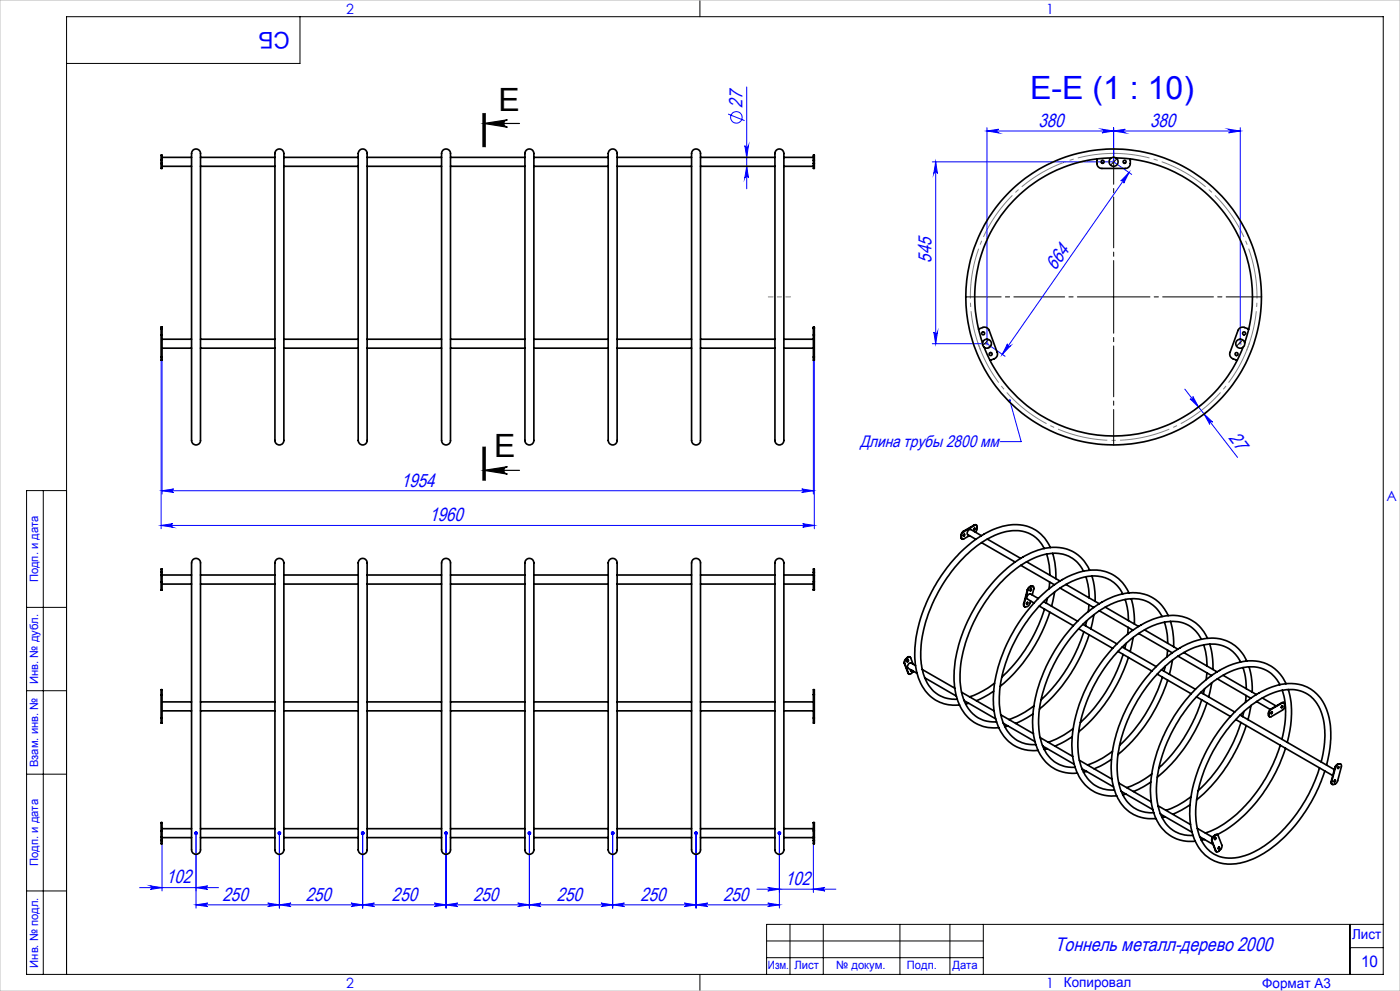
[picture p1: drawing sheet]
<svg xmlns="http://www.w3.org/2000/svg" width="420mm" height="297mm" viewBox="0 0 420 297" stroke-linecap="round" stroke-linejoin="round" font-family="sans-serif">
<g fill="none" stroke="#00f" stroke-width=".3">
<path d="M218.4 34.2l5 2M224 26.1v30.5M296.1 39.3h76M296.1 38.3v64.7M296.1 39.3l3.5-.6a.55 .55 0 0 0-.5 .6 .55 .55 0 0 0 .5 .5zM330.6 38.7l3.5 .6-3.5 .5a.55 .55 0 0 0 .5-.5 .55 .55 0 0 0-.5-.6zM334.1 38.3v10.2M334.1 39.3l3.5-.6a.55 .55 0 0 0-.5 .6 .55 .55 0 0 0 .5 .5zM368.6 38.7l3.5 .6-3.5 .5a.55 .55 0 0 0 .5-.5 .55 .55 0 0 0-.5-.6zM372.1 38.3v64.7M223.4 43.6a.55 .55 0 0 0 .6 .6 .55 .55 0 0 0 .5-.6l-.5 3.6zM224 49.8l.5 3.5a.55 .55 0 0 0-.5-.5 .55 .55 0 0 0-.6 .5z"/>
<path d="M279.7 48.5h54.4M280.7 48.5v54.5M280.7 48.5l.5 3.5a.55 .55 0 0 0-.5-.5 .55 .55 0 0 0-.6 .5zM334.1 48.5l5.4 3.8M338.7 51.7l-1.6 3.2a.54 .54 0 0 0-.1-.7 .54 .54 0 0 0-.8 .1zM338.7 51.7l-38 54.5M280.1 99.5a.55 .55 0 0 0 .6 .5 .55 .55 0 0 0 .5-.5l-.5 3.5zM48.3 108v50.5M48.6 107v41.1M244 107v41.1M244.3 108v50.5M279.7 103h16.4"/>
<path d="M296.1 103l5.4 3.8M302.3 103a.53 .53 0 0 0 .1 .8 .53 .53 0 0 0 .7-.2l-2.4 2.6zM355.5 116.6l4.1 5.4M357 119.5a.54 .54 0 0 0 .7 .1 .54 .54 0 0 0 .2-.8l1.7 3.2zM302.9 120l3.5 12.4h-6.3M359.6 122l1.6 2.1M360.4 121.4l-.8 .6M361.2 124.1l10.1 13M361.2 124.1l2.6 2.4a.54 .54 0 0 0-.8-.1 .54 .54 0 0 0-.1 .8zM362 123.5l-.8 .6M48.3 157.5l3.5-.6a.53 .53 0 0 0-.5 .6 .53 .53 0 0 0 .5 .5zM48.3 157.5h196"/>
<path d="M48.6 147.1l3.5-.6a.53 .53 0 0 0-.5 .6 .53 .53 0 0 0 .5 .5zM48.6 147.1h195.4M240.5 146.5l3.5 .6-3.5 .5a.53 .53 0 0 0 .5-.5 .53 .53 0 0 0-.5-.6zM240.8 156.9l3.5 .6-3.5 .5a.53 .53 0 0 0 .5-.5 .53 .53 0 0 0-.5-.6zM48.6 250.9v16.1M58.8 249.7v22.5M83.8 249.7v22.5M108.8 249.7v22.5M133.8 249.7v22.5M158.8 249.7v22.5M183.8 249.7v22.5M208.8 249.7v22.5"/>
<path d="M233.8 249.7v22.5M244 250.9v16.6M41.9 266h23.6M45.1 265.5l3.5 .5-3.5 .6a.53 .53 0 0 0 .5-.6 .53 .53 0 0 0-.5-.5zM58.8 271.2h175M58.8 266l3.5-.5a.53 .53 0 0 0-.5 .5 .53 .53 0 0 0 .5 .6zM58.8 271.2l3.5-.6a.53 .53 0 0 0-.5 .6 .53 .53 0 0 0 .5 .5zM80.3 270.6l3.5 .6-3.5 .5a.53 .53 0 0 0 .5-.5 .53 .53 0 0 0-.5-.6zM83.8 271.2l3.5-.6a.53 .53 0 0 0-.5 .6 .53 .53 0 0 0 .5 .5zM105.3 270.6l3.5 .6-3.5 .5a.53 .53 0 0 0 .5-.5 .53 .53 0 0 0-.5-.6zM108.8 271.2l3.5-.6a.53 .53 0 0 0-.5 .6 .53 .53 0 0 0 .5 .5zM130.3 270.6l3.5 .6-3.5 .5a.53 .53 0 0 0 .5-.5 .53 .53 0 0 0-.5-.6z"/>
<path d="M133.8 271.2l3.5-.6a.53 .53 0 0 0-.5 .6 .53 .53 0 0 0 .5 .5zM155.3 270.6l3.5 .6-3.5 .5a.53 .53 0 0 0 .5-.5 .53 .53 0 0 0-.5-.6zM158.8 271.2l3.5-.6a.53 .53 0 0 0-.5 .6 .53 .53 0 0 0 .5 .5zM180.3 270.6l3.5 .6-3.5 .5a.53 .53 0 0 0 .5-.5 .53 .53 0 0 0-.5-.6zM183.8 271.2l3.5-.6a.53 .53 0 0 0-.5 .6 .53 .53 0 0 0 .5 .5zM205.3 270.6l3.5 .6-3.5 .5a.53 .53 0 0 0 .5-.5 .53 .53 0 0 0-.5-.6zM208.8 271.2l3.5-.6a.53 .53 0 0 0-.5 .6 .53 .53 0 0 0 .5 .5zM227.1 266.5h23.7M230.3 270.6l3.5 .6-3.5 .5a.53 .53 0 0 0 .5-.5 .53 .53 0 0 0-.5-.6zM230.3 266l3.5 .5-3.5 .5a.53 .53 0 0 0 .5-.5 .53 .53 0 0 0-.5-.5zM244 266.5l3.5-.5a.53 .53 0 0 0-.5 .5 .53 .53 0 0 0 .5 .5z"/>
<circle cx="220.9" cy="35.2" r="1.73"/>
</g>
<path d="M144.9 34v10M145.2 37h10.7M145.2 37l7-1.1a1.11 1.11 0 0 0-1.1 1.1 1.11 1.11 0 0 0 1.1 1.1zM145.2 34v10M145.6 34v10M144.9 134v10M145.2 134v10M145.6 134v10zM145.2 141h10.7M145.2 141l7-1.1a1.11 1.11 0 0 0-1.1 1.1 1.11 1.11 0 0 0 1.1 1.1z" fill="none" stroke="#000" stroke-width=".35"/>
<path d="M335.4 46a43 43 0 0 0-41.2 59M374 105a43 43 0 0 0-41.2-59" fill="none" stroke="#808080" stroke-width=".3" stroke-dasharray="15.2 1.3 1.3 1.3" stroke-dashoffset="3.1" stroke-linecap="butt"/>
<path d="M293.3 102.6a43 43 0 0 0 40.8 29.4 43 43 0 0 0 40.8-29.4" fill="none" stroke="#808080" stroke-width=".3" stroke-dasharray="15.2 1.3 1.3 1.3" stroke-dashoffset="1.6" stroke-linecap="butt"/>
<g fill="none" stroke="#c0c0c0" stroke-width=".3">
<path d="M0 0h420v297h-420zM333.6 48.5h1M333.7 48.2l.7 .7M334.1 48v1M334.4 48.2l-.7 .7M295.6 103h1M295.7 102.7l.7 .7M296.1 102.5v1M296.4 102.7l-.7 .7M371.6 103h1M371.7 102.7l.7 .7M372.1 102.5v1"/>
<path d="M372.4 102.7l-.7 .7"/>
</g>
<g fill="none" stroke="#00f" stroke-width=".7" stroke-linecap="butt">
<path d="M58.3 249.7h1M58.5 249.3l.7 .7M58.8 249.2v1M59.2 249.3l-.7 .7M83.3 249.7h1M83.5 249.3l.7 .7M83.8 249.2v1M84.2 249.3l-.7 .7M108.3 249.7h1M108.4 249.3l.8 .7M108.8 249.2v1M109.2 249.3l-.8 .7"/>
<path d="M133.3 249.7h1M133.5 249.3l.7 .7M133.8 249.2v1M134.2 249.3l-.7 .7M158.3 249.7h1M158.5 249.3l.7 .7M158.8 249.2v1M159.2 249.3l-.7 .7M183.3 249.7h1M183.4 249.3l.7 .7M183.8 249.2v1M184.1 249.3l-.7 .7"/>
<path d="M208.3 249.7h1M208.5 249.3l.7 .7M208.8 249.2v1M209.2 249.3l-.7 .7M233.3 249.7h1M233.5 249.3l.7 .7M233.8 249.2v1M234.2 249.3l-.7 .7"/>
</g>
<path d="M333.9 89h-44.2M334.1 88.8v-44.3M334.1 89.2v44.2M334.3 89h44.2" fill="none" stroke="#000" stroke-width=".3" stroke-dasharray="15.2 1.3 1.3 1.3" stroke-dashoffset="4.6"/>
<g fill="none" stroke="#000" stroke-width=".3">
<path d="M90 5v14h-70M210 0v5M334 89h.2M334.1 88.9v.2M13 147v145M20 147h-12v145h407v-287h-395v287M8 182h12M8 207h12M8 232h12M8 267h12M237 277v15M247 277v15"/>
<path d="M270 277v15M285 277v15M295 277v15M405 277v15M415 277h-185v15M210 292v5M230 282h65M230 287h65M405 284h10"/>
</g>
<path d="M237.2 89h-6.7" fill="none" stroke="#808080" stroke-width=".3" stroke-dasharray="15.2 1.3 1.3 1.3" stroke-dashoffset="13.8"/>
<path d="M145.2 37l7-1.1a1.11 1.11 0 0 0-1.1 1.1 1.11 1.11 0 0 0 1.1 1.1zM145.2 141l7-1.1a1.11 1.11 0 0 0-1.1 1.1 1.11 1.11 0 0 0 1.1 1.1z" fill="#000"/>
<g fill="#00f">
<path d="M302.6 119.8l.2-.1 .1 .3-.1-.3a.36 .36 0 0 1 .5 .3 .36 .36 0 0 1-.5 .4 .36 .36 0 0 1-.2-.6z"/>
<path d="M58.8 266l3.5-.5a.53 .53 0 0 0-.5 .5 .53 .53 0 0 0 .5 .6zM45.1 265.5l3.5 .5-3.5 .6a.53 .53 0 0 0 .5-.6 .53 .53 0 0 0-.5-.5z"/>
<path d="M105.3 270.6l3.5 .6-3.5 .5a.53 .53 0 0 0 .5-.5 .53 .53 0 0 0-.5-.6zM83.8 271.2l3.5-.6a.53 .53 0 0 0-.5 .6 .53 .53 0 0 0 .5 .5zM130.3 270.6l3.5 .6-3.5 .5a.53 .53 0 0 0 .5-.5 .53 .53 0 0 0-.5-.6zM108.8 271.2l3.5-.6a.53 .53 0 0 0-.5 .6 .53 .53 0 0 0 .5 .5zM155.3 270.6l3.5 .6-3.5 .5a.53 .53 0 0 0 .5-.5 .53 .53 0 0 0-.5-.6zM133.8 271.2l3.5-.6a.53 .53 0 0 0-.5 .6 .53 .53 0 0 0 .5 .5zM180.3 270.6l3.5 .6-3.5 .5a.53 .53 0 0 0 .5-.5 .53 .53 0 0 0-.5-.6zM158.8 271.2l3.5-.6a.53 .53 0 0 0-.5 .6 .53 .53 0 0 0 .5 .5zM205.3 270.6l3.5 .6-3.5 .5a.53 .53 0 0 0 .5-.5 .53 .53 0 0 0-.5-.6zM183.8 271.2l3.5-.6a.53 .53 0 0 0-.5 .6 .53 .53 0 0 0 .5 .5zM230.3 270.6l3.5 .6-3.5 .5a.53 .53 0 0 0 .5-.5 .53 .53 0 0 0-.5-.6zM208.8 271.2l3.5-.6a.53 .53 0 0 0-.5 .6 .53 .53 0 0 0 .5 .5z"/>
<path d="M58.8 271.2l3.5-.6a.53 .53 0 0 0-.5 .6 .53 .53 0 0 0 .5 .5zM80.3 270.6l3.5 .6-3.5 .5a.53 .53 0 0 0 .5-.5 .53 .53 0 0 0-.5-.6zM230.3 266l3.5 .5-3.5 .5a.53 .53 0 0 0 .5-.5 .53 .53 0 0 0-.5-.5zM244 266.5l3.5-.5a.53 .53 0 0 0-.5 .5 .53 .53 0 0 0 .5 .5z"/>
<path d="M302.3 103a.53 .53 0 0 0 .1 .8 .53 .53 0 0 0 .7-.2l-2.4 2.6zM338.7 51.7l-1.6 3.2a.54 .54 0 0 0-.1-.7 .54 .54 0 0 0-.8 .1z"/>
<path d="M334.1 39.3l3.5-.6a.55 .55 0 0 0-.5 .6 .55 .55 0 0 0 .5 .5zM368.6 38.7l3.5 .6-3.5 .5a.55 .55 0 0 0 .5-.5 .55 .55 0 0 0-.5-.6zM296.1 39.3l3.5-.6a.55 .55 0 0 0-.5 .6 .55 .55 0 0 0 .5 .5zM330.6 38.7l3.5 .6-3.5 .5a.55 .55 0 0 0 .5-.5 .55 .55 0 0 0-.5-.6z"/>
<path d="M48.6 147.1l3.5-.6a.53 .53 0 0 0-.5 .6 .53 .53 0 0 0 .5 .5zM240.5 146.5l3.5 .6-3.5 .5a.53 .53 0 0 0 .5-.5 .53 .53 0 0 0-.5-.6z"/>
<path d="M240.8 156.9l3.5 .6-3.5 .5a.53 .53 0 0 0 .5-.5 .53 .53 0 0 0-.5-.6zM48.3 157.5l3.5-.6a.53 .53 0 0 0-.5 .6 .53 .53 0 0 0 .5 .5z"/>
<path d="M224 49.8l.5 3.5a.55 .55 0 0 0-.5-.5 .55 .55 0 0 0-.6 .5zM223.4 43.6a.55 .55 0 0 0 .6 .6 .55 .55 0 0 0 .5-.6l-.5 3.6z"/>
<path d="M280.7 48.5l.5 3.5a.55 .55 0 0 0-.5-.5 .55 .55 0 0 0-.6 .5zM280.1 99.5a.55 .55 0 0 0 .6 .5 .55 .55 0 0 0 .5-.5l-.5 3.5z"/>
<path d="M357 119.5a.54 .54 0 0 0 .7 .1 .54 .54 0 0 0 .2-.8l1.7 3.2zM361.2 124.1l2.6 2.4a.54 .54 0 0 0-.8-.1 .54 .54 0 0 0-.1 .8z"/>
</g>
<g fill="none" stroke="#000" stroke-width=".5">
<path d="M48.3 49v1.5h.3v-1.5M48.3 48v-.7a.51 .51 0 0 1 .3-.8v1.5M48.3 48v1M48.3 48h.3M48.3 49h.3M48.6 47.2h8.9M48.6 49.8h8.9M48.6 48v1M57.9 45a1.5 1.5 0 0 1 1.8 .1 1.5 1.5 0 0 1 .4 1.7v83.1a4 4 0 0 1-.6 3.2 1.55 1.55 0 0 1-1.7-.3 1.55 1.55 0 0 1-.3-1.7v-82.6a5.6 5.6 0 0 1 .4-3.5zM60.1 47.2h22.4M60.1 49.8h22.4M82.9 45a1.5 1.5 0 0 1 1.8 .1 1.5 1.5 0 0 1 .5 1.7v83.1a4 4 0 0 1-.6 3.2 1.54 1.54 0 0 1-1.8-.2 1.54 1.54 0 0 1-.3-1.8v-82.6a5.6 5.6 0 0 1 .4-3.5z"/>
<path d="M85.2 47.2h22.3M85.2 49.8h22.3M107.9 45a1.49 1.49 0 0 1 1.8 .1 1.49 1.49 0 0 1 .4 1.7v83.1a4 4 0 0 1-.6 3.2 1.55 1.55 0 0 1-1.7-.3 1.55 1.55 0 0 1-.3-1.7v-82.2a6.4 6.4 0 0 1 .4-3.9zM110.1 47.2h22.4M110.1 49.8h22.4M132.9 45a1.5 1.5 0 0 1 1.8 .1 1.5 1.5 0 0 1 .4 1.7v83.1a4 4 0 0 1-.6 3.2 1.55 1.55 0 0 1-1.7-.3 1.55 1.55 0 0 1-.3-1.7v-82.6a5.6 5.6 0 0 1 .4-3.5zM135.1 47.2h22.4M135.1 49.8h22.4M157.9 45a1.5 1.5 0 0 1 1.8 .1 1.5 1.5 0 0 1 .5 1.7v83.1a4 4 0 0 1-.6 3.2 1.54 1.54 0 0 1-1.8-.2 1.54 1.54 0 0 1-.3-1.8v-82.6a5.6 5.6 0 0 1 .4-3.5zM160.2 47.2h22.3M160.2 49.8h22.3M182.7 45.2a1.42 1.42 0 0 1 1.9-.3 1.42 1.42 0 0 1 .5 1.7v83.3a4 4 0 0 1-.6 3.2 1.55 1.55 0 0 1-1.7-.3 1.55 1.55 0 0 1-.3-1.7v-85.1z"/>
<path d="M185.1 47.2h22.4M185.1 49.8h22.4M207.9 45a1.5 1.5 0 0 1 1.8 .1 1.5 1.5 0 0 1 .4 1.7v83.1a4 4 0 0 1-.6 3.2 1.55 1.55 0 0 1-1.7-.3 1.55 1.55 0 0 1-.3-1.7v-82.6a5.6 5.6 0 0 1 .4-3.5zM210.1 47.2h22.4M210.1 49.8h22.4M232.9 45a1.5 1.5 0 0 1 1.8 .1 1.5 1.5 0 0 1 .5 1.7v83.1a4 4 0 0 1-.6 3.2 1.54 1.54 0 0 1-1.8-.2 1.54 1.54 0 0 1-.3-1.8v-82.6a5.6 5.6 0 0 1 .4-3.5zM235.2 47.2h8.8M235.2 49.8h8.8M244 48v-.7a.51 .51 0 0 1 .3-.8v1.5M244 49v1.5h.3v-1.5M244 48v1M244 48h.3"/>
<path d="M244 49h.3M244.3 48v1M329.1 47.6v1.4a1.51 1.51 0 0 0 1.5 1.5h7a1.51 1.51 0 0 0 1.5-1.5l-.1-1.4M333.4 47.3a41.7 41.7 0 0 0-38.7 55.5M334.8 47.3a41.7 41.7 0 0 1 38.6 55.5M48.3 98.5v1.9M48.3 98.1h.3M48.3 98.5h.3M48.3 98.1v.4M48.6 98.5v1.9M48.6 98.1v.4M244 98.5v1.9"/>
<path d="M244 98.1h.3M244 98.5h.3M244 98.1v.4M244.3 98.5v1.9M244.3 98.1v.4M293.5 98.7l1.4-.6a1.47 1.47 0 0 1 1.9 .9l2.4 6.6a1.47 1.47 0 0 1-.9 1.9l-1.3 .4M374.6 98.7l-1.3-.6a1.47 1.47 0 0 0-1.9 .9l-2.4 6.6a1.47 1.47 0 0 0 .9 1.9l1.3 .4M48.3 107v.2a.42 .42 0 0 0-.1 .5 .42 .42 0 0 0 .4 .2v-.9M48.3 100.4h.3M48.3 107h.3M48.3 100.4v6.6M48.6 101.7h8.9"/>
<path d="M48.6 104.3h8.9M48.6 100.4v6.6M60.1 101.7h22.4M60.1 104.3h22.4M85.2 101.7h22.3M85.2 104.3h22.3M110.1 101.7h22.4M110.1 104.3h22.4M135.1 101.7h22.4M135.1 104.3h22.4M160.2 101.7h22.3M160.2 104.3h22.3"/>
<path d="M185.1 101.7h22.4M185.1 104.3h22.4M210.1 101.7h22.4M210.1 104.3h22.4M235.2 101.7h8.8M235.2 104.3h8.8M244 107v.2a.42 .42 0 0 0-.1 .5 .42 .42 0 0 0 .4 .2v-.9M244 100.4h.3M244 107h.3M244 100.4v6.6M244.3 100.4v6.6M295.2 104.1a41.7 41.7 0 0 0 38.9 26.6 41.7 41.7 0 0 0 38.8-26.6"/>
<path d="M289 159.2l-.4 .4-.3 .9M289 159.2l.1 .1M289.1 159.3l-.5 .5-.2 .7M292.3 157.3l.6 .1M292.3 157.3l.1 .1M292.3 157.3l-3.3 1.9M292.4 158.3l-.3 .4M292.4 157.4h.5l.2 .3-.1 1.2-.4 .6M292.4 157.4l-3.3 1.9M48.3 172.4v2M48.3 171.5v-1h.3v1M48.3 176.8h.3"/>
<path d="M48.3 171.5v.9M48.3 174.4v2.4M48.3 174.4h.3M48.3 172.4h.3M48.3 171.5h.3M48.6 172.4v2M48.6 171.5v.9M48.6 174.4v2.4M48.6 172.3h8.9M48.6 175h8.9M57.9 167.7a1.5 1.5 0 0 1 1.8 .1 1.5 1.5 0 0 1 .4 1.7v83.1a4.6 4.6 0 0 1-.4 3.1 1.51 1.51 0 0 1-1.8-.1 1.51 1.51 0 0 1-.4-1.8v-82.6a5.6 5.6 0 0 1 .4-3.5zM60.1 172.3h22.4"/>
<path d="M60.1 175h22.4M82.9 167.7a1.5 1.5 0 0 1 1.8 .1 1.5 1.5 0 0 1 .5 1.7v83.1a3.8 3.8 0 0 1-.6 3.2 1.51 1.51 0 0 1-1.8-.2 1.51 1.51 0 0 1-.3-1.8v-82.6a5.6 5.6 0 0 1 .4-3.5zM85.2 172.3h22.3M85.2 175h22.3M107.9 167.7a1.49 1.49 0 0 1 1.8 .1 1.49 1.49 0 0 1 .4 1.7v83.1a4.6 4.6 0 0 1-.4 3.1 1.52 1.52 0 0 1-1.8-.1 1.52 1.52 0 0 1-.4-1.8v-82.2a6.4 6.4 0 0 1 .4-3.9zM110.1 172.3h22.4M110.1 175h22.4M132.9 167.7a1.5 1.5 0 0 1 1.8 .1 1.5 1.5 0 0 1 .4 1.7v83.1a4.6 4.6 0 0 1-.4 3.1 1.51 1.51 0 0 1-1.8-.1 1.51 1.51 0 0 1-.4-1.8v-82.6a5.6 5.6 0 0 1 .4-3.5zM135.1 172.3h22.4M135.1 175h22.4M157.9 167.7a1.5 1.5 0 0 1 1.8 .1 1.5 1.5 0 0 1 .5 1.7v83.1a3.8 3.8 0 0 1-.6 3.2 1.51 1.51 0 0 1-1.8-.2 1.51 1.51 0 0 1-.3-1.8v-82.6a5.6 5.6 0 0 1 .4-3.5zM160.2 172.3h22.3"/>
<path d="M160.2 175h22.3M182.7 167.9a1.42 1.42 0 0 1 1.9-.3 1.42 1.42 0 0 1 .5 1.7v83.3a4.6 4.6 0 0 1-.4 3.1 1.51 1.51 0 0 1-1.8-.1 1.51 1.51 0 0 1-.4-1.8v-85.1zM185.1 172.3h22.4M185.1 175h22.4M207.9 167.7a1.5 1.5 0 0 1 1.8 .1 1.5 1.5 0 0 1 .4 1.7v83.1a4.6 4.6 0 0 1-.4 3.1 1.51 1.51 0 0 1-1.8-.1 1.51 1.51 0 0 1-.4-1.8v-82.6a5.6 5.6 0 0 1 .4-3.5zM210.1 172.3h22.4M210.1 175h22.4M232.9 167.7a1.5 1.5 0 0 1 1.8 .1 1.5 1.5 0 0 1 .5 1.7v83.1a3.8 3.8 0 0 1-.6 3.2 1.51 1.51 0 0 1-1.8-.2 1.51 1.51 0 0 1-.3-1.8v-82.6a5.6 5.6 0 0 1 .4-3.5zM235.2 172.3h8.8M235.2 175h8.8M244 172.4v2M244 171.5v-1h.3v1"/>
<path d="M244 176.8h.3M244 171.5v.9M244 174.4v2.4M244 174.4h.3M244 172.4h.3M244 171.5h.3M244.3 172.4v2M244.3 171.5v.9M244.3 174.4v2.4M288.3 161l.3 .6M288.3 160.5h.1M288.3 161l.1 .1"/>
<path d="M288.3 160.5v.5M288.4 160.5v.6M289.3 160.1l-.3 .4M290.8 160.5l-1.9 1.1h-.3l-.2-.5M294.4 160.5l-3.2-1.8a1.03 1.03 0 0 0-.9 1.5l2.5 1.4M294.5 162.6l10.1 5.8M296.2 161.6l10 5.8M306.2 169.4l10.1 5.9M308 168.4l10 5.7M308.2 176.7l.2 .1M308.2 176.7l-1.1 4.3M308.4 176.8l-1.2 4.2"/>
<path d="M309.1 175.7l-.6 .5-.3 .5M309.1 175.7l.2 .1M309.3 175.8l-.5 .3-.4 .7M309.3 176.5l-.3 .5M309.6 175.6l.4 .2M309.6 175.6l.1 .2M309.6 175.6l-.5 .1M309.7 175.8l.4 .1 .1 .4-.5 2M309.7 175.8h-.4M311.5 179.4l-2.4-1.4a1.03 1.03 0 0 0-.8 1.6l1.9 1.1M313.3 164.4a9.8 9.8 0 0 0-12.3-4.9 33 33 0 0 0-16.8 13.6 40 40 0 0 0-7.8 25.8 11.5 11.5 0 0 0 6.7 10.1l2.5 .5h1.6M314 166l.8 3.5 .2 2.9"/>
<path d="M314.2 179.2l-.3 1.5M314.9 174.4l-.2 2.1M315.1 164.1a11.6 11.6 0 0 0-14.9-6.2 34.3 34.3 0 0 0-17.4 14 42.1 42.1 0 0 0-8.3 26.3 13.6 13.6 0 0 0 7.5 12.3l2.8 .7 3.1 .1M315.8 165.8l.7 3 .2 4.6M316.4 177.4l-.9 4.3M318 176.2l10.1 5.9M319.8 175.2l10 5.7M325 171.2a9.8 9.8 0 0 0-12.2-4.9 33 33 0 0 0-16.9 13.6 40.2 40.2 0 0 0-7.8 25.2 12.1 12.1 0 0 0 6 10.3l2 .7 2.9 .3M325.8 172.9l.8 3.4 .1 2.9M326.9 170.9a11.6 11.6 0 0 0-14.9-6.2 35.1 35.1 0 0 0-17.9 14.6 41.7 41.7 0 0 0-7.8 26.3 13.4 13.4 0 0 0 7.5 11.7l2.8 .7 3 .1M327.6 172.6l.7 2.9 .2 4.7M336.8 178a9.8 9.8 0 0 0-12.2-4.9 33 33 0 0 0-16.9 13.6 41.4 41.4 0 0 0-7.9 24.6 12.7 12.7 0 0 0 5.7 10.8l2.4 .9 2.9 .2"/>
<path d="M337.5 179.7l.8 3.4 .2 2.9M338.7 177.7a11.5 11.5 0 0 0-14.4-6.4 33.8 33.8 0 0 0-17.5 13.6 42.8 42.8 0 0 0-8.7 26.9 14 14 0 0 0 6.6 11.9l1.8 .7 1.9 .5h3M339.3 179.5l.7 2.8 .3 4.7M271.3 198.8l.1 .1M271.3 198.8l1.1 3M271.4 198.9l1.2 2.9M271.7 197.5l-.4 .7v.6M271.7 197.5l.2 .1M271.9 197.6l-.5 .7v.6M272.1 197.1l.2 .1M272.1 197.1l-.4 .4M272.3 197.2l.4-.3 .4 .1 .8 2.1"/>
<path d="M272.3 197.2l-.4 .4M272.4 197.8l-.3 .5M273 196.9l-.4-.1-.5 .3M274.7 199.5l-1.4-.8a1.04 1.04 0 0 0-.9 1.6l2.7 1.5M307.1 181v.5l.3 .3M307.1 181h.1M308.2 180.5l-.2 .5M309.2 180.1l-.4 1.2-.5 .4-.9 .1-.2-.8M311.8 181.6l10.2 5.9M313.1 180.3l10.2 5.9M313.3 182.5a46.8 46.8 0 0 1-12.8 20.4M314.9 183.4a47.9 47.9 0 0 1-14.9 22.3"/>
<path d="M323.6 188.5l10.2 5.8M324.9 187.1l10.2 5.9M325.2 189.3a47.3 47.3 0 0 1-12.9 20.5M326 186.1l-.4 1.4M326.7 181.2l-.2 2.1M326.7 190.2a48.4 48.4 0 0 1-14.9 22.3M328.2 184.3l-1 4.2M329.8 183.1l10.1 5.8M331.6 182l10 5.7M335.4 195.2l10.2 5.9M336.7 193.9l10.2 5.9M336.9 196.1a46.9 46.9 0 0 1-12.8 20.4"/>
<path d="M337.8 192.9l-.4 1.4M338.5 188l-.2 2.1M338.5 197.1a48.4 48.4 0 0 1-14.9 22.2M339.9 191.1l-.9 4.2M341.6 189.9l10.1 5.7M343.4 188.8l9.9 5.8M348.6 184.8a9.7 9.7 0 0 0-12.2-4.9 33 33 0 0 0-16.9 13.6 41 41 0 0 0-7.9 24.6 12.2 12.2 0 0 0 6 11l2.1 .7 2.8 .1M349.3 186.5l.8 3.4 .2 2.9M349.6 199.7l-.4 1.5M350.3 194.8l-.2 2.1M350.4 184.5a11.5 11.5 0 0 0-14.3-6.4 33.8 33.8 0 0 0-17.5 13.6 42.6 42.6 0 0 0-8.7 27.5 13.6 13.6 0 0 0 7 11.5l2.8 .9 3.5 .1M351.1 186.2l.7 3 .3 4.6"/>
<path d="M351.7 197.9l-.9 4.2M353.4 196.6l10.1 5.9M355.1 195.6l10 5.8M360.4 191.6a9.7 9.7 0 0 0-12.2-4.8 32 32 0 0 0-16.4 12.9 41.1 41.1 0 0 0-8.4 25.2 12.2 12.2 0 0 0 6 11l2.5 .7 2.4 .1M361.1 193.3l.8 3.4 .2 2.9M362.2 191.3a11.4 11.4 0 0 0-14.3-6.3 32.8 32.8 0 0 0-16.6 12.2 43.2 43.2 0 0 0-9.6 28.2 14 14 0 0 0 6.6 11.9l3.1 1.1 3.6 .1M362.9 193l.7 3 .3 4.6M372.2 198.4a9.8 9.8 0 0 0-12.8-4.7 33.6 33.6 0 0 0-16.7 14 40.9 40.9 0 0 0-7.5 24 12.3 12.3 0 0 0 6 11l2.5 .7 2.4 .2M374 198.1a11.4 11.4 0 0 0-14.3-6.3 32.7 32.7 0 0 0-16.6 12.2 43.2 43.2 0 0 0-9.7 28.2 13.8 13.8 0 0 0 7.6 12.3l3.2 .8h2.6M374.7 199.8l.7 3 .3 4.6M48.3 208.2v-.7a.51 .51 0 0 1 .3-.8v1.5M48.3 215.2v.7a.53 .53 0 0 0 .3 .8v-1.5"/>
<path d="M48.3 208.2v7M48.3 208.2h.3M48.3 215.2h.3M48.6 208.2v7M48.6 210.4h8.9M48.6 213h8.9M60.1 210.4h22.4M60.1 213h22.4M85.2 210.4h22.3M85.2 213h22.3M110.1 210.4h22.4M110.1 213h22.4"/>
<path d="M135.1 210.4h22.4M135.1 213h22.4M160.2 210.4h22.3M160.2 213h22.3M185.1 210.4h22.4M185.1 213h22.4M210.1 210.4h22.4M210.1 213h22.4M235.2 210.4h8.8M235.2 213h8.8M244 208.2v-.7a.51 .51 0 0 1 .3-.8v1.5M244 215.2v.7a.53 .53 0 0 0 .3 .8v-1.5"/>
<path d="M244 208.2v7M244 208.2h.3M244 215.2h.3M244.3 208.2v7M272.4 201.8l.3 .2M272.4 201.8h.2M273.3 200.8l-.1 .3 .4-.2M273.4 200.8l-.2 .2M274 201.2l-.9 .8-.5-.2M276.7 200.7l9.8 5.6M277.5 203.2l9.4 5.4M288.5 207.5l9.7 5.6"/>
<path d="M289.2 210l9.5 5.4M290.6 210.8l-.9 .2M298.1 207.1l-3.1 1.9-2.1 1M298.4 204.7l-3.2 2.2-4.3 1.9M300.2 214.2l9.8 5.7M301 216.8l9.5 5.4M302.4 217.6l-.9 .2M309.9 214l-1.9 1.2-3.3 1.6M310.2 211.6l-3.2 2.1-4.4 1.9M321.9 218.3a25.8 25.8 0 0 1-7.4 4.2M347.2 202l10.2 5.9M348.4 200.7l10.2 5.9"/>
<path d="M348.7 202.9a46.9 46.9 0 0 1-12.8 20.4M350.3 203.9a48.4 48.4 0 0 1-14.9 22.2M359 208.8l10.1 5.9M360.2 207.5l10.2 5.9M360.5 209.7a47.3 47.3 0 0 1-12.8 20.4M361.4 206.5l-.4 1.5M362.1 201.6l-.3 2.1M362.1 210.6a47.9 47.9 0 0 1-14.9 22.3M363.5 204.7l-.9 4.2M365.2 203.4l10 5.9M366.9 202.4l10 5.8M370.7 215.6l29.1 16.8"/>
<path d="M372 214.3l28.3 16.3M372.3 216.5a47.3 47.3 0 0 1-12.9 20.5M372.9 200.1l.7 2.8 .3 3.5M373.1 213.3l-.3 1.5M373.8 208.5l-.2 2M373.9 217.4a47.9 47.9 0 0 1-14.9 22.3M375.3 211.5l-.9 4.2M377 210.3l4.1 2.3M378.7 209.2l4.1 2.4M380.5 214.3l.4 .5M380.5 213.7l.2 .1M380.5 214.3h.2"/>
<path d="M380.5 213.7v.6M380.7 213.8v.5M381.2 212.5l-.4 .4-.3 .8M381.2 212.5l.2 .1M381.4 212.6l-.4 .4-.3 .8M381.5 213.4l-.2 .4M384 205.2a9.8 9.8 0 0 0-12.3-4.9 32.6 32.6 0 0 0-16.8 13.6 40.3 40.3 0 0 0-7.9 25.2 11.8 11.8 0 0 0 6.8 10.7l1.7 .5 2.4 .1M384.5 211.6a.24 .24 0 0 1 .3 .3 .24 .24 0 0 1-.4 .2zM384.5 210.6h.7M384.5 210.6l.2 .1M384.5 210.6l-3.3 1.9M384.7 206.9a25.4 25.4 0 0 1-.1 14.7"/>
<path d="M384.7 210.7l.3-.1 .4 .3v1l-.6 .9-3.4 2h-.6l-.1-.5M384.7 211.6l-.3 .4M384.7 210.7l-3.3 1.9M385.8 204.9a11.5 11.5 0 0 0-14.9-6.2 35.3 35.3 0 0 0-17.8 14.7 42.4 42.4 0 0 0-7.9 25.6 13.8 13.8 0 0 0 7.5 12.3l3.3 .8h2.6M386.5 206.7a28.9 28.9 0 0 1-.3 15.8M312 221l9.8 5.7M312.8 223.6l9.5 5.5M314.2 224.4l-.9 .2M321.7 220.8l-2.5 1.5-2.7 1.3M323.8 227.9l9.8 5.6M324.6 230.4l9.4 5.4M326 231.2l-1 .2"/>
<path d="M333.4 227.6l-3 1.8-2.1 1M333.7 225.1a24.6 24.6 0 0 1-7.5 4.1M335.6 234.7l9.8 5.6M336.4 237.2l9.4 5.4M337.8 238l-1 .2M345.2 234.4l-2.4 1.5-2.8 1.3M345.5 231.9l-3.7 2.5-3.8 1.6M357.3 238.8a24.2 24.2 0 0 1-7.5 4M384.1 223.3a44.1 44.1 0 0 1-18.7 24.7l-3.8 1.7M385.7 224.3a45.5 45.5 0 0 1-19.4 25.2l-1.1 .6M396.3 228.3a24 24 0 0 0-.7-16.6 9.8 9.8 0 0 0-12.1-4.6 33.5 33.5 0 0 0-17.3 14.2 40.5 40.5 0 0 0-7.4 24.6 11.8 11.8 0 0 0 6.7 10.7 15.1 15.1 0 0 0 13.2-2.7 44.6 44.6 0 0 0 17.2-23.8M398 229.3a26.1 26.1 0 0 0-.7-18.3 11.6 11.6 0 0 0-14.6-5.5 35.3 35.3 0 0 0-17.8 14.7 42.4 42.4 0 0 0-7.9 25.6 13.8 13.8 0 0 0 7.5 12.3 16.6 16.6 0 0 0 14.7-2.4 46.6 46.6 0 0 0 18.2-24.6"/>
<path d="M399.3 234.2l.1 .6 .3 .3M399.3 234.2l.2 .1M400.3 233.9h.1a.23 .23 0 0 1 .2 .3 .23 .23 0 0 1-.4 0zM400.5 233.8l-.3 .4M400.5 230l.1 .1M400.5 230l-1.2 4.2M400.6 230.1l-1.1 4.2M401.4 229l-.6 .4-.3 .6M401.4 229l.1 .1M401.5 229.1l-.6 .4-.3 .6M401.5 229.8l-.2 .5M401.8 228.9l.4 .1"/>
<path d="M401.8 228.9l.2 .1M401.8 228.9l-.4 .1M402 229l.4 .2v.6l-1.2 4.5-.6 .7-.7 .1-.4-.2v-.6M402 229l-.5 .1M48.3 249v1.9M48.3 251.9v.2a.42 .42 0 0 0-.1 .5 .42 .42 0 0 0 .4 .2v-.9M48.3 246.6h.3M48.3 246.6v2.4M48.3 250.9v1M48.3 250.9h.3M48.3 249h.3M48.3 251.9h.3"/>
<path d="M48.6 249v1.9M48.6 246.6v2.4M48.6 250.9v1M48.6 248.4h8.9M48.6 251h8.9M60.1 248.4h22.4M60.1 251h22.4M85.2 248.4h22.3M85.2 251h22.3M110.1 248.4h22.4M110.1 251h22.4M135.1 248.4h22.4"/>
<path d="M135.1 251h22.4M160.2 248.4h22.3M160.2 251h22.3M185.1 248.4h22.4M185.1 251h22.4M210.1 248.4h22.4M210.1 251h22.4M235.2 248.4h8.8M235.2 251h8.8M244 249v1.9M244 251.9v.2a.42 .42 0 0 0-.1 .5 .42 .42 0 0 0 .4 .2v-.9M244 246.6h.3"/>
<path d="M244 246.6v2.4M244 250.9v1M244 250.9h.3M244 249h.3M244 251.9h.3M244.3 249v1.9M244.3 246.6v2.4M244.3 250.9v1M347.4 241.5l9.8 5.6M348.2 244l9.4 5.4M349.6 244.8l-1 .2M357 241.2l-2.5 1.5-2.7 1.3"/>
<path d="M359.2 248.3l4.6 2.6M359.9 250.8l4 2.3M361.4 251.6l-1 .2M363.5 252.1l.2 .1M363.5 252.1l1.2 2.9M363.7 252.2l1.1 2.9M364 250.8l-.5 .6v.7M364 250.8l.1 .1M364.1 250.9l-.4 .6v.7M364.1 250.6l-.5 .2M364.4 250.3l.1 .1M364.4 250.3l-.4 .5"/>
<path d="M364.4 251.3l.2 .1M364.5 251.1a.23 .23 0 0 1 .3 .3 .23 .23 0 0 1-.4 .1zM364.5 250.4l.5-.2 .4 .1 1.2 3.1-.2 1-.8 .8-.5 .1-.3-.2M364.5 250.4l-.4 .5M364.7 251.1l-.3 .4M364.7 255l.2 .3M364.7 255l.1 .1M365.3 250.2l-.4-.2-.5 .3M365.6 253.9h.1a.24 .24 0 0 1 .1 .3 .24 .24 0 0 1-.4 .1zM365.7 253.9l-.3 .4"/>
<circle cx="330.8" cy="48.5" r=".46"/>
<circle cx="334.1" cy="48.5" r="1.34"/>
<circle cx="337.4" cy="48.5" r=".46"/>
<circle cx="294.9" cy="99.9" r=".45"/>
<circle cx="334.1" cy="89" r="44.3"/>
<circle cx="373.2" cy="99.9" r=".45"/>
<circle cx="296.1" cy="103" r="1.34"/>
<circle cx="297.2" cy="106.1" r=".45"/>
<circle cx="371" cy="106.1" r=".46"/>
<circle cx="372.1" cy="103" r="1.34"/>
<circle cx="292.4" cy="158.6" r=".26"/>
<circle cx="289.3" cy="160.4" r=".26"/>
<circle cx="309.3" cy="176.8" r=".26"/>
<circle cx="272.3" cy="198.1" r=".26"/>
<circle cx="308.2" cy="180.8" r=".26"/>
<circle cx="381.5" cy="213.6" r=".26"/>
<circle cx="401.5" cy="230" r=".26"/>
</g>
<path d="M335.1 47.6l-1.9 1.9M296.6 101.8l-1.7 1.7M297.4 103.2l-1.1 1.1M372.8 101.9l-1.9 1.8M373.2 103.7l-.4 .4" fill="none" stroke="#000" stroke-width=".3"/>
<text font-size="9.6" fill="#00f" x="309" y="29.8">E-E (1 : 10)</text>
<g font-size="9.6">
<text x="149.5" y="33.2">E</text>
<text x="148.2" y="136.8">E</text>
</g>
<text font-size="6.9" fill="#00f" x="86.9" y="9.4" transform="rotate(-180 86.9 9.4)">СБ</text>
<text font-size="5.8" fill="#00f" x="316.5" y="285">Тоннель металл-дерево 2000</text>
<g font-size="5.7" fill="#00f">
<text x="222.8" y="32.3" transform="rotate(-90 222.8 32.3)">27</text>
<text x="311.6" y="38">380</text>
<text x="345.1" y="38">380</text>
<text x="279.5" y="78.7" transform="rotate(-90 279.5 78.7)">545</text>
<text x="316.7" y="81.1" transform="rotate(-55 316.7 81.1)">664</text>
<text x="368.4" y="131.4" transform="rotate(52 368.4 131.4)">27</text>
<text x="120.4" y="145.8">1954</text>
<text x="128.9" y="156.2">1960</text>
<text x="49.8" y="264.8">102</text>
<text x="66.8" y="269.9">250</text>
<text x="91.8" y="269.9">250</text>
<text x="117.6" y="269.9">250</text>
<text x="141.9" y="269.9">250</text>
<text x="167.1" y="269.9">250</text>
<text x="192.1" y="269.9">250</text>
<text x="217" y="269.9">250</text>
<text x="235.5" y="265.2">102</text>
</g>
<text font-size="5" fill="#00f" x="258" y="134">Длина трубы 2800 мм</text>
<text font-size="4.8" fill="#00f" x="408.3" y="289.7">10</text>
<g font-size="4.2" fill="#00f">
<text x="103.8" y="4.2">2</text>
<text x="313.8" y="4.2">1</text>
<text x="415.9" y="150.2">A</text>
<text x="103.8" y="296.2">2</text>
<text x="313.8" y="296.2">1</text>
</g>
<g font-size="4.1" fill="#00f">
<text x="405.6" y="281.5">Лист</text>
<text x="319.2" y="295.9">Копировал</text>
<text x="378.7" y="296">Формат А3</text>
</g>
<g font-size="3.4" fill="#00f">
<text x="11.4" y="174.5" transform="rotate(-90 11.4 174.5)">Подп. и дата</text>
<text x="11.4" y="205" transform="rotate(-90 11.4 205)">Инв. № дубл.</text>
<text x="11.4" y="229.9" transform="rotate(-90 11.4 229.9)">Взам. инв. №</text>
<text x="11.4" y="259.5" transform="rotate(-90 11.4 259.5)">Подп. и дата</text>
<text x="11.4" y="290" transform="rotate(-90 11.4 290)">Инв. № подл.</text>
<text x="230.4" y="290.4">Изм.</text>
<text x="238.3" y="290.4">Лист</text>
<text x="250.9" y="290.4">№ докум.</text>
<text x="272.1" y="290.4">Подп.</text>
<text x="285.7" y="290.5">Дата</text>
</g>
</svg>
